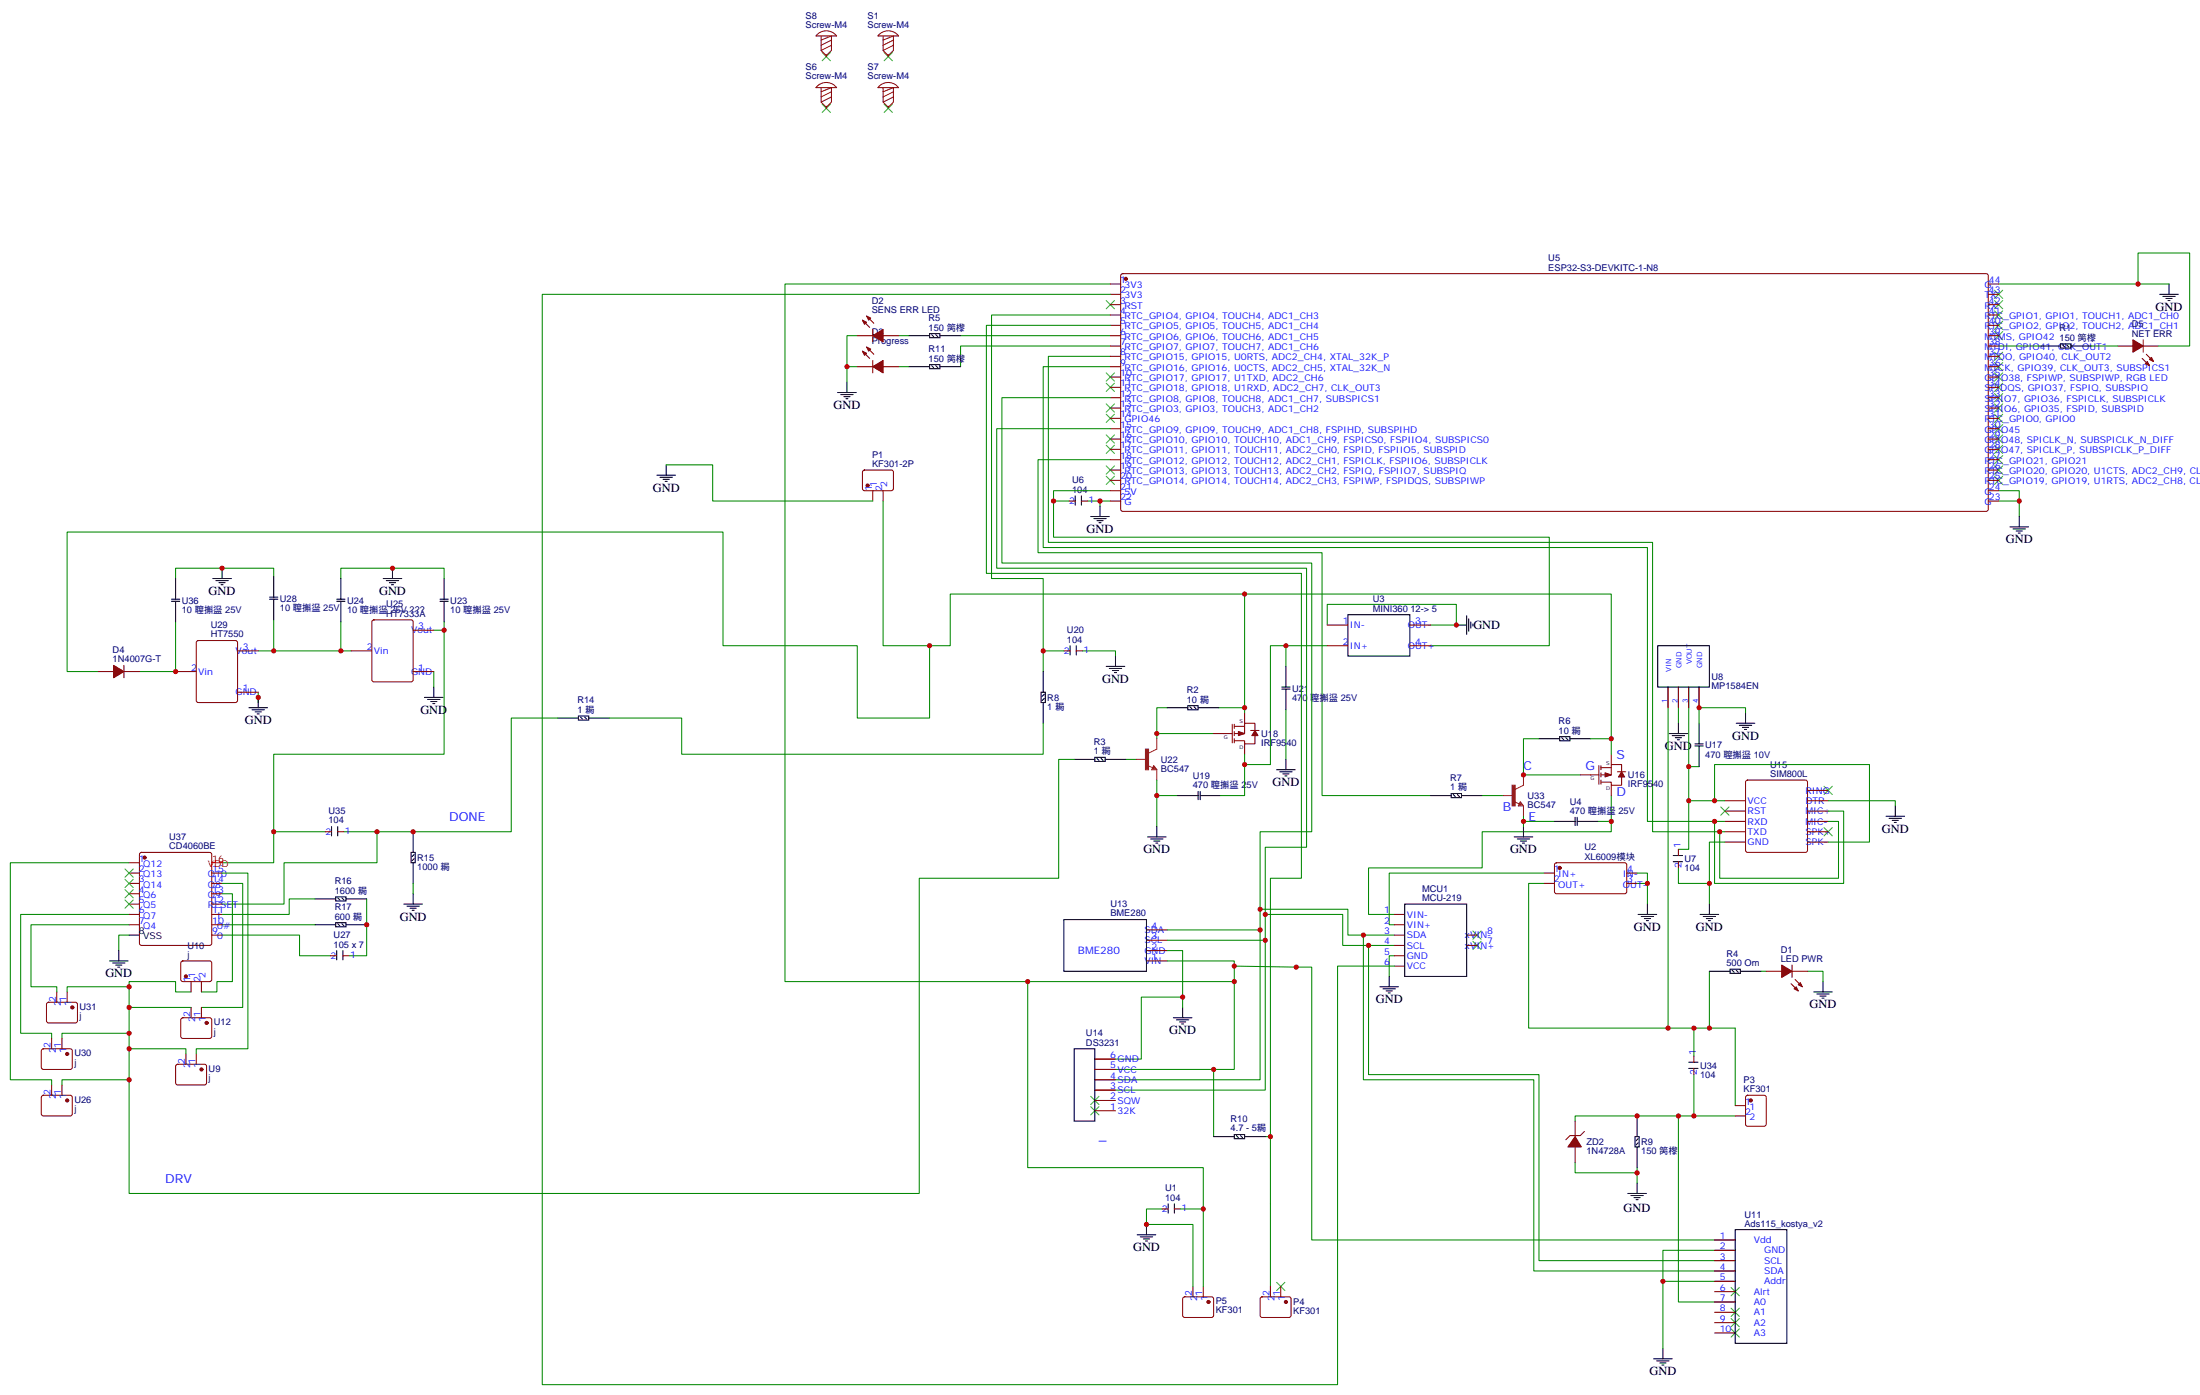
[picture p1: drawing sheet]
<svg xmlns="http://www.w3.org/2000/svg" width="751mm" height="476mm" viewBox="0 0 751 476" stroke-linecap="round" stroke-linejoin="round" font-family="sans-serif">
<g fill="none" stroke="#008700" stroke-width=".35">
<path d="M379.2 96.9h-111.1v238.2h153.5M682.6 96.9h58.2M730.2 96.9v-10.5h17.7v31.7h-10.6M292.8 114.6h-3.5v15.9M306.9 114.6h3.5M328.1 114.6h51.1M379.2 118.1h-51.1v7.1M379.2 107.5h-40.5v90h17.6v31.7M379.2 111.1h-42.3v84.6h107.6v104.1h-10.6v139.3M379.2 100.5h-194v372.2h271.6v-142.9h19.4M682.6 118.1h14.1M714.4 118.1h8.8"/>
<path d="M289.3 125.2h3.5M306.9 125.2h3.5M379.2 125.2h-22.9v61.7h206.4v93.5h26.4M379.2 121.6h-21.1v63.5h206.3v98.8h24.7M379.2 135.7h-37v56.5h105.8v91.7h-17.6v84.7h-56.5M227.5 158.7h15.9v12.3h54.7M379.2 156.9h-24.7v31.8h97.1v82.9h37M379.2 146.3h-38.8v47.7h105.9v95.2h-14.1v82.9h-58.3M301.6 171v49.4h23v-17.6h225.7v49.4M359.8 171h5.3M371.5 171h4.2M379.2 167.5h-19.4v15.9h169.4v37h-40.6"/>
<path d="M379.2 171h-3.5v1.8M682.6 167.5h7.1v8.8M682.6 171h7.1M93.5 196.8v-2.8h-33.5v3.5M116.4 197.5v-3.5h35.3v3.5M60 212.3v16.9h-12.4M93.5 211.6v10.6h-5.3M116.4 212.3v9.9M151.7 215.1v42.4h-58.2v37h-17.7M151.7 212.3v2.8h-3.5M425.1 202.8v38.8M453.3 213.4v-7.1h44.1v7.1h-8.8"/>
<path d="M88.2 236.3v3.5M93.5 222.2h26.4M148.2 229.2v5.3M317.5 220.4v24.7h-24.7v-24.7h-45.9v-38.8h-224v47.6h10.6M356.3 222.2h7.1M369.7 222.2h11.3v1.7M439.2 220.4v7.1M453.3 220.4h-19.4v40.6h-8.8M569.7 234.5v116.4M573.3 234.5v12.4M576.8 234.5v38.8h12.3M580.3 234.5v12.4"/>
<path d="M190.5 245.1h-15.9v38.8h-57.1M208.1 245.1h24.7v12.4h123.5v-10.6M366.9 259.2h-5.3v40.6h-47.6v107.6h-269.9v-49.4h19.4v1.8M384.5 259.2h3.6M395.1 250.4h19.4M398.6 241.6h-3.5v10.6M416.3 241.6h8.8v1.7M425.1 257.5v14.1h-8.1M439.2 242.3v16.9M525.6 252.2h-5.3v12.3h19.5M543.3 252.2h7v5.3M580.3 241.6h15.9v1.7"/>
<path d="M395.1 271.6h7.1M395.1 266.3v15.9M506.2 271.6h7.1M520.3 278.6v3.6M550.3 271.6v8.8h-4.6M576.8 273.3v16.6h-3.5M576.8 261.7h3.5M585.6 273.3v-12.3h52.9v26.4h-14.1M624.4 276.9h5.3v24.7h-44.1v-21.2M624.4 273.3h22.9v1.8M44.1 294.5h-40.6v74.1h14.1v1.7M75.8 298h8.9v60h-17.7v1.8"/>
<path d="M93.5 283.9h17.6M128.8 283.9v10.6h-31.8v14.1h-21.2M520.3 280.4h10.6M527.4 298h-52.9v17.7h1.7M550.3 280.4v3.5h-44.1v12.4h-38.8v15.8h8.8M559.2 298h3.5v3.6M573.3 296.3v5.3h10.5M589.1 287.4h-5.3v21.2M624.4 280.4h3.5v19.4h-40.5v-15.9M44.1 319.2h-3.5v5.3M44.1 315.7h-33.5v21.1h8.8v1.8M44.1 312.1h-37v40.6h10.5v1.8"/>
<path d="M75.8 319.2h26.5v7h10.6M75.8 301.6h7.1v42.3h-14.1M75.8 305.1h3.6v30h-5.3v3.5h-5.3M75.8 315.7h31.8M107.6 306.8h-8.8v5.3h-23M125.2 306.8v19.4h-6M141.1 301.6v3.5M398.6 317.4h31.8M430.4 310.4h30v8.8h15.8M432.2 312.1h26.4v10.6h17.6M465.7 319.2v49.4h58.2v65.2h68.8M527.4 301.6h-5.3v49.3h70.6v26.5"/>
<path d="M559.2 301.6h3.5v7M44.1 336.8h-21.2v1.8M65.3 338.6h-5.3v-3.5h-15.9v22.9M351 335.1v63.5h60v14.1M398.6 328h23v37.1h-47.7M398.6 324.5h5.3v19.4M398.6 321h33.6M421.6 329.8l21.1 .3M442.4 330.1h5.6v93.2h144.7M467.4 322.7v44.1h58.2v63.5h67.1M476.2 326.2h-1.7v7.1M583.8 331.5v19.4"/>
<path d="M601.5 331.5h1.7M617.4 331.5h5.3v3.6M44.1 343.9h21.2M44.1 352.7h-22.9v1.8M403.9 340.4h-14.1v21.1h-15.9M578.6 350.9v9.6M44.1 368.6h-22.9v1.7M414.5 365.1v22.9M578.6 366.8v14.1M432.2 388h1.7M538 396.8v3.5h21.2M559.2 398.6v5.3"/>
<path d="M573.3 380.9v63.5h19.4M592.7 380.9h-54.7v1.8M396.9 412.7h-5.3v5.3h15.9v21.1M403.2 412.7h7.8v26.4M568 437.4h24.7M592.7 426.8h-24.7v33.5"/>
</g>
<g fill="none" stroke="#870000" stroke-width=".35">
<path d="M282.2 18.6v.7M303.4 18.6v.7M282.2 36.3v.7M303.4 36.3v.7M379.2 96.9h3.6M383 93.6l.5-.2 295.2 .1 .4 .6-.1 80-.6 .5-295.2-.1-.4-.7v-79.7zM679.1 96.9h3.5M292.8 114.6h5.3M294.6 119.9l2.4 2.4M294.6 109.3l2.4 2.5M296 118.5l2.4 2.4M296 107.9l2.4 2.4"/>
<path d="M298.1 112.5v4.2M301.6 114.6h5.3M379.2 114.6h3.6M379.2 100.5h3.6M379.2 104h3.6M379.2 107.5h3.6M379.2 111.1h3.6M379.2 118.1h3.6M679.1 114.6h3.5M679.1 100.5h3.5M679.1 104h3.5M679.1 107.5h3.5"/>
<path d="M679.1 111.1h3.5M679.1 118.1h3.5M723.2 118.1h5.3M732 118.1h5.3M732 116v4.2M292.8 125.2h5.3M298.1 123v4.3M301.6 125.2h5.3M379.2 125.2h3.6M379.2 121.6h3.6M379.2 128.7h3.6M379.2 132.2h3.6"/>
<path d="M379.2 135.7h3.6M379.2 139.3h3.6M679.1 125.2h3.5M679.1 121.6h3.5M679.1 128.7h3.5M679.1 132.2h3.5M679.1 135.7h3.5M679.1 139.3h3.5M731.7 122.3l2.4 2.5M733.1 120.9l2.4 2.5M379.2 142.8h3.6M379.2 146.3h3.6"/>
<path d="M379.2 149.9h3.6M379.2 153.4h3.6M379.2 156.9h3.6M679.1 142.8h3.5M679.1 146.3h3.5M679.1 149.9h3.5M679.1 153.4h3.5M679.1 156.9h3.5M294.8 160.6l.5-.2 9.4 .1 .5 .6-.1 6-.7 .4-9.4-.1-.4-.6v-5.7zM298.1 167.5v3.5M301.6 167.5v3.5M365.1 171h2.1"/>
<path d="M369.4 171h2.1M379.2 171h3.6M379.2 160.4h3.6M379.2 164h3.6M379.2 167.5h3.6M679.1 171h3.5M679.1 160.4h3.5M679.1 164h3.5M679.1 167.5h3.5M67.3 218.9l.4-.2h12.7l.7 .4v20l-.4 .7h-13l-.6-.4-.1-20zM127.2 211.8l.5-.2h12.7l.7 .4v20.1l-.5 .6-12.9 .1-.6-.5-.1-20zM141.1 215.1h7.1"/>
<path d="M453.3 213.4h7.1M481.5 213.4h7.1M33.5 229.2h5.3M42.3 229.2h5.3M42.3 227.1v4.3M60 229.2h7M81.1 222.2h7.1M81.1 236.3h7.1M119.9 222.2h7.1M141.1 229.2h7.1M363.4 222.2h2.1M367.6 222.2h2.1"/>
<path d="M453.3 220.4h7.1M481.5 220.4h7.1M569.7 234.5v7.1M573.3 234.5v7.1M576.8 234.5v7.1M580.3 234.5v7.1M414.5 250.4h6.4M420.9 247.2v6.4M421.6 247.9h3.5M421.6 247.2v1.4M421.6 249.7v1.4M421.6 252.2v1.4"/>
<path d="M425.1 243.3v3.6M425.1 253.9v3.6M427.2 249.3h2.8M428.6 251.1v2.8h-3.5v-1h-3.5M428.6 249.3v-2.4h-3.5v3.5h-3.5M550.3 257.5v3.5M539.8 264.5h6.3M546.1 261.3v6.4M546.8 262h3.5M546.8 261.3v1.4M546.8 263.8v1.4M546.8 266.3v1.4"/>
<path d="M550.3 268v3.6M552.4 263.5h2.9M553.9 265.2v2.8h-3.6v-1h-3.5M553.9 263.5v-2.5h-3.6v3.5h-3.5M589.1 273.3h7.1M589.1 276.9h7.1M617.4 273.3h7M617.4 276.9h7M617.4 269.8h7M44.1 298h3.5M44.1 294.5h3.5M47.9 291.2l.4-.2h23.3l.5 .2 .2 .5v30.3l-.2 .5-.5 .2h-23.3l-.5-.2-.2-.5v-30.3z"/>
<path d="M72.3 298h3.5M111.1 283.9h2.1M115.4 283.9h2.1M527.4 298h3.5M531.2 294.7l.4-.2 23.6 .1 .4 .6v9.5l-.7 .4-23.5-.1-.5-.6v-9.2zM555.6 298h3.6M573.3 289.9v2.1M573.3 294.1v2.2M589.1 280.4h7.1M589.1 283.9h7.1M589.1 287.4h7.1M617.4 280.4h7"/>
<path d="M617.4 283.9h7M617.4 287.4h7M44.1 315.7h3.5M44.1 312.1h3.5M44.1 301.6h3.5M44.1 305.1h3.5M44.1 308.6h3.5M72.3 319.2h3.5M72.3 315.7h3.5M72.3 312.1h3.5M72.3 301.6h3.5M72.3 305.1h3.5"/>
<path d="M72.3 308.6h3.5M391.6 317.4h7M476.2 319.2h3.6M476.2 315.7h3.6M476.2 312.1h3.6M500.9 319.2h3.6M527.4 301.6h3.5M555.6 301.6h3.6M19.4 338.6v3.5M22.9 338.6v3.5M62 328.2l.4-.2 9.5 .1 .4 .6v5.9l-.7 .5-9.4-.1-.5-.6v-5.7zM65.3 335.1v3.5"/>
<path d="M68.8 335.1v3.5M112.9 326.2h2.1M117.1 326.2h2.1M391.6 328h7M391.6 324.5h7M391.6 321h7M476.2 329.8h3.6M476.2 326.2h3.6M476.2 322.7h3.6M500.9 322.7h3.6M603.2 331.5h5.3M611.7 335.8l2.5 2.4"/>
<path d="M612.1 331.5h5.3M612.1 329.4v4.3M613.1 334.4l2.5 2.4M14.3 358.2l.5-.2 9.5 .1 .4 .6-.1 5.9-.6 .5-9.5-.1-.4-.7v-5.6zM16.1 342.3l.5-.2 9.4 .1 .5 .6-.1 5.9-.6 .5-9.5-.1-.4-.6v-5.7zM17.6 354.5v3.5M21.2 354.5v3.5M62 347.6l.4-.2 9.5 .1 .4 .6v5.9l-.7 .5-9.4-.1-.5-.6v-5.7zM63.5 359.8v3.5M65.3 343.9v3.5M67 359.8v3.5M68.8 343.9v3.5"/>
<path d="M14.3 374.1l.5-.2h9.5l.4 .7-.1 5.9-.6 .4h-9.5l-.4-.7v-5.6zM17.6 370.3v3.6M21.2 370.3v3.6M60.2 363.5l.5-.2h9.4l.5 .7-.1 5.9-.7 .4h-9.4l-.4-.7v-5.6zM373.9 379.2h7.1M373.9 375.6h7.1M373.9 372.1h7.1M373.9 368.6h7.1M373.9 365.1h7.1M373.9 361.5h7.1M578.6 360.5v2.1M578.6 364.7v2.1"/>
<path d="M592.7 377.4h3.5M596.4 374.1l.5-.2h5.6l.7 .4v9.5l-.4 .6-5.9 .1-.7-.5v-9.4zM538 382.7v5.3M538 391.5v5.3M541.2 386.2l-1.4 1.4h-3.6l-1.4 1.4M592.7 380.9h3.5M396.9 412.7h2.1M401.1 412.7h2.1M407.5 439.1v3.6M411 439.1v3.6M433.9 439.1v3.6M437.4 439.1v3.6"/>
<path d="M585.6 423.3h7.1M585.6 426.8h7.1M585.6 430.3h7.1M585.6 433.8h7.1M585.6 437.4h7.1M404.2 442.9l.4-.2h9.5l.4 .7-.1 5.9-.6 .4h-9.4l-.5-.7v-5.6zM430.6 442.9l.5-.2h9.4l.5 .7-.1 5.9-.6 .4h-9.5l-.4-.7v-5.6zM585.6 440.9h7.1M585.6 444.4h7.1M585.6 448h7.1M585.6 451.5h7.1M585.6 455h7.1"/>
</g>
<g fill="#870000" stroke="#870000" stroke-width=".35">
<path d="M298.1 125.2l3.5-2.2v4.3z"/>
<path d="M296 118.5l1.4 .7-.7 .7z"/>
<path d="M294.6 119.9l1.4 .7-.7 .7z"/>
<path d="M298.1 114.6l3.5-2.1v4.2z"/>
<path d="M296 107.9l1.4 .7-.7 .7z"/>
<path d="M294.6 109.3l1.4 .7-.7 .7z"/>
<path d="M608.5 329.4l3.6 2.1-3.6 2.2z"/>
<path d="M612.8 337.5l.7-.7 .7 1.4z"/>
<path d="M614.2 336.1l.7-.7 .7 1.4z"/>
<path d="M538 388l2.1 3.5h-4.6z"/>
<path d="M423 249.7l2.1 .7-2.1 .7z"/>
<path d="M428.6 249.3l1.1 1.8h-2.1z"/>
<path d="M548.2 263.8l2.1 .7-2.1 .7z"/>
<path d="M553.9 263.5l1 1.7h-2.1z"/>
<path d="M38.8 227.1l3.5 2.1-3.5 2.2z"/>
<path d="M728.5 116l3.5 2.1-3.5 2.1z"/>
<path d="M732.7 124.1l.7-.7 .7 1.4z"/>
<path d="M734.8 122l.7 1.4-1.4-.7z"/>
<circle cx="532.7" cy="296.3" r=".53"/>
<circle cx="384.5" cy="95.2" r=".53"/>
<circle cx="412.7" cy="444.4" r=".53"/>
<circle cx="439.2" cy="444.4" r=".53"/>
<circle cx="598" cy="375.6" r=".53"/>
<circle cx="296.3" cy="165.7" r=".53"/>
<circle cx="49.4" cy="292.7" r=".53"/>
<circle cx="68.8" cy="365.1" r=".53"/>
<circle cx="63.5" cy="333.3" r=".53"/>
<circle cx="70.6" cy="349.2" r=".53"/>
<circle cx="22.9" cy="375.6" r=".53"/>
<circle cx="22.9" cy="359.8" r=".53"/>
<circle cx="24.7" cy="343.9" r=".53"/>
</g>
<g fill="none" stroke="#000" stroke-width=".35">
<path d="M740.8 96.9v3.6M310.4 114.6h7.1M317.5 113.9h3.5v1.4h-3.5zM318.2 114.2l.7 .7M319.6 114.2l.7 .7M321 114.6h7.1M696.7 118.1h7.1M703.8 117.4h3.5v1.4h-3.5zM704.5 117.8l.7 .7M705.9 117.8l.7 .7M707.3 118.1h7.1M737.7 100.5h6.3"/>
<path d="M738.7 101.2h4.2M739.8 101.9h2.1M740.5 102.6h.7M286.1 134h6.4M287.2 134.7h4.2M288.2 135.4h2.1M288.9 136.1h.7M289.3 130.5v3.5M310.4 125.2h7.1M317.5 124.5h3.5v1.4h-3.5zM318.2 124.8l.7 .7M319.6 124.8l.7 .7"/>
<path d="M321 125.2h7.1M227.5 158.7v3.5M224.4 162.2h6.3M225.4 162.9h4.3M226.5 163.6h2.1M227.2 164.3h.7M367.2 169.3v3.1M369.4 169.3v3.1M372.5 176.3h6.4M373.6 177h4.2M374.6 177.7h2.2M375.4 178.4h.7"/>
<path d="M375.7 172.8v3.5M686.5 179.8h6.4M689.7 176.3v3.5M60 197.5v7M72.7 197.5h6.3M73.7 198.2h4.3M74.8 198.9h2.1M75.5 199.6h.7M75.8 194v3.5M93.5 196.8v7M116.4 197.5v7M130.9 197.5h6.3"/>
<path d="M131.9 198.2h4.3M133 198.9h2.1M133.7 199.6h.7M134.1 194v3.5M151.7 197.5v7M687.6 180.6h4.2M688.6 181.3h2.1M689.3 182h.7M58.6 204.5h2.8M58.6 205.2h2.8M60 205.2v7.1M92.1 204.5h2.8"/>
<path d="M92.1 203.8h2.8M93.5 204.5v7.1M115 204.5h2.8M115 205.2h2.8M116.4 205.2v7.1M150.3 204.5h2.8M150.3 205.2h2.8M151.7 205.2v7.1M460.4 209.8h21.1v14.1h-21.1zM497.4 213.4h3.5M500.9 210.2v6.3M501.6 211.2v4.3"/>
<path d="M502.4 212.3v2.1M503.1 213v.7M88.2 238.1v3.5M145 238.1h6.3M146 238.8h4.3M147.1 239.5h2.1M148.2 234.5v3.6M355.6 236.3h1.4v3.5h-1.4zM356.3 229.2v7.1M356.3 239.8v7.1M356.7 237l-.7 .7M356.7 238.4l-.7 .7"/>
<path d="M365.5 220.4v3.2M367.6 220.4v3.2M377.8 227.5h6.4M378.9 228.2h4.2M379.9 228.9h2.2M380.6 229.6h.8M381 223.9v3.6M437.8 234.5h2.8M437.8 235.2h2.8M439.2 227.5v7M439.2 235.2v7.1M566.2 220.4h17.6v14.1h-17.6z"/>
<path d="M85 241.6h6.4M86.1 242.3h4.2M87.1 243h2.2M87.8 243.7h.7M147.8 240.2h.7M190.5 245.1h7.1M197.6 244.4h3.5v1.4h-3.5zM198.3 244.8l.7 .7M199.7 244.8l.7 .7M201.1 245.1h7M366.9 259.2h7M373.9 258.5h3.6v1.4h-3.6z"/>
<path d="M374.6 258.9l.8 .7M376.1 258.9l.7 .7M377.5 259.2h7M398.6 241.6h7.1M405.7 240.9h3.5v1.4h-3.5zM406.4 241.2l.7 .7M407.8 241.2l.7 .7M409.2 241.6h7.1M439.2 259.2v3.5M525.6 252.2h7.1M532.7 251.5h3.5v1.4h-3.5zM533.4 251.8l.7 .7"/>
<path d="M534.8 251.8l.7 .7M536.2 252.2h7.1M570.1 250.4h6.3M571.1 251.1h4.3M572.2 251.8h2.1M572.9 252.5h.7M573.3 246.9v3.5M578.9 253.9h2.8M578.9 254.6h2.8M580.3 246.9v7M580.3 254.6v7.1M593 246.9h6.4"/>
<path d="M594.1 247.6h4.2M595.1 248.3h2.2M595.8 249h.7M596.2 243.3v3.6M402.2 271.6h7M409.2 270.2v2.8M409.9 271.6h7.1M409.9 270.2v2.8M436 262.7h6.4M437.1 263.5h4.2M438.1 264.2h2.2M438.9 264.9h.7"/>
<path d="M488.6 271.6h7.1M495.7 270.9h3.5v1.4h-3.5zM496.4 271.2l.7 .7M497.8 271.2l.7 .7M499.2 271.6h7M538 279v2.8M538.7 279v2.8M644.2 278.6h6.3M645.2 279.3h4.3M647.3 275.1v3.5M113.2 282.2v3.1M115.4 282.2v3.1"/>
<path d="M140.4 291h1.4v3.5h-1.4zM141.1 283.9v7.1M141.1 294.5v7.1M141.5 293.1l-.7 .7M141.5 291.7l-.7 .7M391.9 285.7h6.4M393 286.4h4.2M394.1 287.1h2.1M394.8 287.8h.7M395.1 282.2v3.5M517.2 285.7h6.3M518.2 286.4h4.3"/>
<path d="M519.3 287.1h2.1M520 287.8h.7M520.3 282.2v3.5M530.9 280.4h7.1M538.7 280.4h7M571.5 292h3.2M571.5 294.1h3.2M646.3 280h2.1M647 280.7h.7M44.1 319.2h3.5M107.6 306.8h7.1M107.6 315.7h7.1"/>
<path d="M114.7 306.1h3.5v1.5h-3.5zM114.7 315h3.5v1.4h-3.5zM115.4 306.5l.7 .7M115.4 315.3l.7 .7M116.8 306.5l.7 .7M116.8 315.3l.7 .7M118.2 306.8h7M118.2 315.7h7M137.9 308.6h6.4M139 309.3h4.2M140.1 310h2.1M140.8 310.7h.7"/>
<path d="M141.1 305.1v3.5M363.4 313.9h28.2v17.6h-28.2zM479.8 308.6h21.1v24.7h-21.1zM559.5 312.1h6.4M560.6 312.8h4.2M561.6 313.5h2.1M562.3 314.3h.7M562.7 308.6v3.5M580.7 312.1h6.3M581.7 312.8h4.3M582.8 313.5h2.1M583.5 314.3h.7"/>
<path d="M583.8 308.6v3.5M37.4 328h6.3M38.5 328.7h4.2M39.5 329.4h2.1M40.2 330.1h.7M40.6 324.5v3.5M115 324.5v3.2M117.1 324.5v3.2M471.3 336.8h6.4M472.4 337.5h4.2M473.4 338.2h2.1M474.1 338.9h.7"/>
<path d="M474.5 333.3v3.5M583.8 331.5h7.1M590.9 330.8h3.5v1.4h-3.5zM591.6 331.2l.7 .7M593 331.2l.7 .7M594.4 331.5h7.1M619.5 338.6h6.3M620.5 339.3h4.3M622.7 335.1v3.5M366.9 358h7v24.7h-7zM400.8 347.4h6.3M401.8 348.1h4.2"/>
<path d="M402.9 348.8h2.1M403.6 349.5h.7M403.9 343.9v3.5M621.6 340h2.1M622.3 340.7h.7M576.8 362.6h3.2M576.8 364.7h3.2M414.5 388h7.1M421.6 387.3h3.5v1.4h-3.5zM422.3 387.6l.7 .7M423.7 387.6l.7 .7M425.1 388h7.1"/>
<path d="M558.4 388h1.5v3.5h-1.5zM559.2 380.9v7.1M559.2 391.5v7.1M559.5 388.7l-.7 .7M559.5 390.1l-.7 .7M391.6 418v3.5M399 410.9v3.2M401.1 410.9v3.2M556 407.4h6.3M557 408.1h4.3M558.1 408.8h2.1M558.8 409.5h.7"/>
<path d="M559.2 403.9v3.5M592.7 419.7h17.6v38.8h-17.6zM388.4 421.5h6.4M389.5 422.2h4.2M390.5 422.9h2.1M391.2 423.6h.7M564.8 463.8h6.3M565.9 464.5h4.2M566.9 465.2h2.1M567.6 465.9h.7M568 460.3v3.5"/>
</g>
<g fill="none" stroke="#3c3" stroke-width=".35">
<path d="M280.8 17.9l2.8 2.8M283.6 17.9l-2.8 2.8M302 17.9l2.8 2.8M304.8 17.9l-2.8 2.8M280.8 35.6l2.8 2.8M283.6 35.6l-2.8 2.8M302 35.6l2.8 2.8M304.8 35.6l-2.8 2.8M681.2 99.1l2.8 2.8M684 99.1l-2.8 2.8M377.8 102.6l2.8 2.8M380.6 102.6l-2.8 2.8"/>
<path d="M681.2 106.1l2.8 2.8M681.2 102.6l2.8 2.8M681.2 113.2l2.8 2.8M681.2 109.6l2.8 2.9M684 106.1l-2.8 2.8M684 102.6l-2.8 2.8M684 113.2l-2.8 2.8M684 109.6l-2.8 2.9M377.8 137.9l2.8 2.8M377.8 130.8l2.8 2.8M377.8 127.3l2.8 2.8M380.6 137.9l-2.8 2.8"/>
<path d="M380.6 130.8l-2.8 2.8M380.6 127.3l-2.8 2.8M681.2 137.9l2.8 2.8M681.2 134.3l2.8 2.9M681.2 130.8l2.8 2.8M681.2 127.3l2.8 2.8M681.2 123.8l2.8 2.8M681.2 120.2l2.8 2.8M684 137.9l-2.8 2.8M684 134.3l-2.8 2.9M684 130.8l-2.8 2.8M684 127.3l-2.8 2.8"/>
<path d="M684 123.8l-2.8 2.8M684 120.2l-2.8 2.8M377.8 159l2.8 2.9M377.8 152l2.8 2.8M377.8 148.4l2.8 2.9M377.8 141.4l2.8 2.8M380.6 159l-2.8 2.9M380.6 152l-2.8 2.8M380.6 148.4l-2.8 2.9M380.6 141.4l-2.8 2.8M681.2 159l2.8 2.9M681.2 155.5l2.8 2.8"/>
<path d="M681.2 152l2.8 2.8M681.2 148.4l2.8 2.9M681.2 144.9l2.8 2.8M681.2 141.4l2.8 2.8M684 159l-2.8 2.9M684 155.5l-2.8 2.8M684 152l-2.8 2.8M684 148.4l-2.8 2.9M684 144.9l-2.8 2.8M684 141.4l-2.8 2.8M377.8 162.6l2.8 2.8M380.6 162.6l-2.8 2.8"/>
<path d="M681.2 162.6l2.8 2.8M684 162.6l-2.8 2.8M587.7 275.4l2.8 2.9M590.5 275.4l-2.8 2.9M623 268.4l2.8 2.8M625.8 268.4l-2.8 2.8M42.7 296.6l2.8 2.8M45.5 296.6l-2.8 2.8M623 282.5l2.8 2.8M625.8 282.5l-2.8 2.8M42.7 300.1l2.8 2.9M42.7 303.7l2.8 2.8"/>
<path d="M42.7 307.2l2.8 2.8M45.5 300.1l-2.8 2.9M45.5 303.7l-2.8 2.8M45.5 307.2l-2.8 2.8M503.1 317.8l2.8 2.8M505.9 317.8l-2.8 2.8M503.1 321.3l2.8 2.8M505.9 321.3l-2.8 2.8M372.5 374.2l2.9 2.8M372.5 377.8l2.9 2.8M375.4 374.2l-2.9 2.8M375.4 377.8l-2.9 2.8"/>
<path d="M436 437.7l2.9 2.8M438.9 437.7l-2.9 2.8M591.3 439.5l2.8 2.8M594.1 439.5l-2.8 2.8M591.3 446.5l2.8 2.9M591.3 453.6l2.8 2.8M591.3 450.1l2.8 2.8M594.1 446.5l-2.8 2.9M594.1 453.6l-2.8 2.8M594.1 450.1l-2.8 2.8"/>
</g>
<g fill="none" stroke="#a10000" stroke-width=".35">
<path d="M279.1 11.8a4.4 4.4 0 0 1 6.7 .5h-7.1zM280.5 12.3v4.9l1.7 1.8 1.8-1.8v-4.9l-3.5 1.4M284 13.7l-3.5 1.8M284 15.5l-3.5 1.7M300.3 11.8a4.4 4.4 0 0 1 6.6 .5h-7zM301.6 12.3v4.9l1.8 1.8 1.8-1.8v-4.9l-3.6 1.4M305.2 13.7l-3.6 1.8M305.2 15.5l-3.6 1.7M279.1 29.4a4.4 4.4 0 0 1 6.7 .5h-7.1zM280.5 29.9v5l1.7 1.7 1.8-1.7v-5l-3.5 1.4M284 31.3l-3.5 1.8M284 33.1l-3.5 1.8"/>
<path d="M300.3 29.4a4.4 4.4 0 0 1 6.6 .5h-7zM301.6 29.9v5l1.8 1.7 1.8-1.7v-5l-3.6 1.4M305.2 31.3l-3.6 1.8M305.2 33.1l-3.6 1.8"/>
</g>
<g fill="none" stroke="#8c2424" stroke-width=".35">
<path d="M388.1 259.2h3.5M395.1 252.2v3.5l-2.8 1.4M391.9 261.3l1.8 .7M394.1 261.3l1 1.4h-1.8zM394.1 261.7l.7 .7h-1.1zM394.1 262v.4M395.1 262.7v3.6M513.3 271.6h3.5M517.2 273.7l1.7 .7M519.3 273.7l1 1.4h-1.7zM519.3 274l.7 .7h-1.1zM519.3 274.4v.3"/>
<path d="M520.3 264.5v3.5l-2.8 1.5M520.3 275.1v3.5"/>
</g>
<g fill="#8c2424" stroke="#8c2424" stroke-width=".35">
<path d="M516.5 268h1v7.1h-1z"/>
<path d="M391.2 255.7h1.1v7h-1.1z"/>
</g>
<path d="M596.4 266.5l.5-.2h19.8l.5 .2 .2 .5v23.3l-.3 .5-.4 .2h-19.8l-.5-.3-.2-.4v-23.3z" fill="none" stroke="#900" stroke-width=".35"/>
<path d="M72.3 294.5h3.5" fill="none" stroke="#f00" stroke-width=".35"/>
<g fill="#c00">
<circle cx="289.3" cy="125.2" r=".88"/>
<circle cx="467.4" cy="322.7" r=".88"/>
<circle cx="465.7" cy="319.2" r=".88"/>
<circle cx="568" cy="437.4" r=".88"/>
<circle cx="442.7" cy="330.1" r=".88"/>
<circle cx="573.3" cy="380.9" r=".88"/>
<circle cx="583.8" cy="350.9" r=".88"/>
<circle cx="497.4" cy="213.4" r=".88"/>
<circle cx="580.3" cy="241.6" r=".88"/>
<circle cx="576.8" cy="261.7" r=".88"/>
<circle cx="559.2" cy="400.3" r=".88"/>
<circle cx="559.2" cy="380.9" r=".88"/>
<circle cx="550.3" cy="280.4" r=".88"/>
<circle cx="421.6" cy="329.8" r=".88"/>
<circle cx="432.2" cy="312.1" r=".88"/>
<circle cx="430.4" cy="310.4" r=".88"/>
<circle cx="351" cy="335.1" r=".88"/>
<circle cx="411" cy="412.7" r=".88"/>
<circle cx="414.5" cy="365.1" r=".88"/>
<circle cx="421.6" cy="335.1" r=".88"/>
<circle cx="359.8" cy="171" r=".88"/>
<circle cx="375.7" cy="171" r=".88"/>
<circle cx="562.7" cy="301.6" r=".88"/>
<circle cx="439.2" cy="220.4" r=".88"/>
<circle cx="356.3" cy="222.2" r=".88"/>
<circle cx="576.8" cy="273.3" r=".88"/>
<circle cx="569.7" cy="350.9" r=".88"/>
<circle cx="578.6" cy="350.9" r=".88"/>
<circle cx="689.7" cy="171" r=".88"/>
<circle cx="433.9" cy="388" r=".88"/>
<circle cx="578.6" cy="380.9" r=".88"/>
<circle cx="520.3" cy="280.4" r=".88"/>
<circle cx="425.1" cy="261" r=".88"/>
<circle cx="425.1" cy="202.8" r=".88"/>
<circle cx="425.1" cy="241.6" r=".88"/>
<circle cx="432.2" cy="321" r=".88"/>
<circle cx="430.4" cy="317.4" r=".88"/>
<circle cx="520.3" cy="264.5" r=".88"/>
<circle cx="395.1" cy="250.4" r=".88"/>
<circle cx="395.1" cy="271.6" r=".88"/>
<circle cx="403.9" cy="340.4" r=".88"/>
<circle cx="550.3" cy="252.2" r=".88"/>
<circle cx="391.6" cy="418" r=".88"/>
<circle cx="583.8" cy="301.6" r=".88"/>
<circle cx="141.1" cy="283.9" r=".88"/>
<circle cx="128.8" cy="283.9" r=".88"/>
<circle cx="88.2" cy="238.1" r=".88"/>
<circle cx="116.4" cy="222.2" r=".88"/>
<circle cx="93.5" cy="222.2" r=".88"/>
<circle cx="93.5" cy="283.9" r=".88"/>
<circle cx="151.7" cy="215.1" r=".88"/>
<circle cx="134.1" cy="194" r=".88"/>
<circle cx="75.8" cy="194" r=".88"/>
<circle cx="60" cy="229.2" r=".88"/>
<circle cx="125.2" cy="315.7" r=".88"/>
<circle cx="44.1" cy="358" r=".88"/>
<circle cx="44.1" cy="343.9" r=".88"/>
<circle cx="44.1" cy="336.8" r=".88"/>
<circle cx="44.1" cy="352.7" r=".88"/>
<circle cx="44.1" cy="368.6" r=".88"/>
<circle cx="585.6" cy="273.3" r=".88"/>
<circle cx="587.4" cy="283.9" r=".88"/>
<circle cx="585.6" cy="280.4" r=".88"/>
<circle cx="317.5" cy="220.4" r=".88"/>
<circle cx="730.3" cy="96.9" r=".88"/>
</g>
<g font-size="4.2">
<text x="736.2" y="106.1">GND</text>
<text x="284.7" y="139.6">GND</text>
<text x="223" y="167.9">GND</text>
<text x="371.1" y="182">GND</text>
<text x="685.1" y="185.5">GND</text>
<text x="71.3" y="203.1">GND</text>
<text x="129.5" y="203.1">GND</text>
<text x="503.2" y="214.8">GND</text>
<text x="376.4" y="233.1">GND</text>
<text x="143.6" y="243.7">GND</text>
<text x="83.6" y="247.2">GND</text>
<text x="568.7" y="256">GND</text>
<text x="591.6" y="252.5">GND</text>
<text x="434.6" y="268.4">GND</text>
<text x="642.8" y="284.3">GND</text>
<text x="390.5" y="291.3">GND</text>
<text x="515.8" y="291.3">GND</text>
<text x="136.5" y="314.3">GND</text>
<text x="558.1" y="317.8">GND</text>
<text x="579.3" y="317.8">GND</text>
<text x="36" y="333.7">GND</text>
<text x="469.9" y="342.5">GND</text>
<text x="618.1" y="344.2">GND</text>
<text x="399.3" y="353.1">GND</text>
<text x="554.5" y="413.6">GND</text>
<text x="387" y="427.1">GND</text>
<text x="563.4" y="469.5">GND</text>
</g>
<g font-size="4.2" fill="#00f">
<text x="520.3" y="262.7">C</text>
<text x="541.5" y="262.7">G</text>
<text x="552.1" y="259.2">S</text>
<text x="552.1" y="271.6">D</text>
<text x="153.5" y="280.4">DONE</text>
<text x="513.3" y="276.9">B</text>
<text x="522.1" y="280.4">E</text>
<text x="375.4" y="389">_</text>
<text x="56.4" y="403.9">DRV</text>
</g>
<text font-size="3.5" fill="#00f" x="368.2" y="325.5">BME280</text>
<g font-size="3.2" fill="#000080">
<text x="275.1" y="9.5">Screw-M4</text>
<text x="275.1" y="6.3">S8</text>
<text x="296.3" y="9.5">Screw-M4</text>
<text x="296.3" y="6.3">S1</text>
<text x="275.1" y="24">S6</text>
<text x="296.3" y="24">S7</text>
<text x="275.1" y="27.1">Screw-M4</text>
<text x="296.3" y="27.1">Screw-M4</text>
<text x="528.8" y="89.2">U5</text>
<text x="528.8" y="92.4">ESP32-S3-DEVKITC-1-N8</text>
<text x="297.8" y="106.8">SENS ERR LED</text>
<text x="297.8" y="103.6">D2</text>
<text x="317.2" y="112.8">150 䇤㰀</text>
<text x="317.2" y="109.6">R5</text>
<text x="703.5" y="113.1">R1</text>
<text x="728.1" y="111.7">D5</text>
<text x="297.8" y="117.4">Progress</text>
<text x="297.8" y="114.2">D3</text>
<text x="703.5" y="116.3">150 䇤㰀</text>
<text x="728.1" y="114.9">NET ERR</text>
<text x="317.2" y="123.4">150 䇤㰀</text>
<text x="317.2" y="120.2">R11</text>
<text x="297.8" y="159.4">KF301-2P</text>
<text x="297.8" y="156.3">P1</text>
<text x="366.2" y="165">U6</text>
<text x="366.2" y="168.2">104</text>
<text x="62.1" y="209.2">10 䏄㩂䀀 25V</text>
<text x="62.1" y="206.1">U36</text>
<text x="95.6" y="208.5">10 䏄㩂䀀 25V</text>
<text x="95.6" y="205.4">U28</text>
<text x="118.5" y="209.2">10 䏄㩂䀀 25V ???</text>
<text x="118.5" y="206.1">U24</text>
<text x="132" y="207.4">U25</text>
<text x="153.8" y="209.2">10 䏄㩂䀀 25V</text>
<text x="153.8" y="206.1">U23</text>
<text x="468.9" y="208.8">MINI360 12-&gt; 5</text>
<text x="468.9" y="205.7">U3</text>
<text x="72" y="214.4">U29</text>
<text x="132" y="210.5">HT7333A</text>
<text x="72" y="217.6">HT7550</text>
<text x="364.4" y="219.4">104</text>
<text x="364.4" y="216.2">U20</text>
<text x="38.5" y="226.1">1N4007G-T</text>
<text x="38.5" y="222.9">D4</text>
<text x="584.6" y="232.2">U8</text>
<text x="357.7" y="239.2">R8</text>
<text x="405.4" y="239.8">10 䎤ṃ쀀</text>
<text x="405.4" y="236.6">R2</text>
<text x="441.3" y="239.2">470</text>
<text x="441.3" y="236.1">U21</text>
<text x="447.5" y="239.2">䏄㩂䀀 25V</text>
<text x="584.6" y="235.3">MP1584EN</text>
<text x="197.2" y="243.3">1 䎤ṃ쀀</text>
<text x="197.2" y="240.1">R14</text>
<text x="357.7" y="242.4">1 䎤ṃ쀀</text>
<text x="430.7" y="251.5">U18</text>
<text x="532.4" y="250.4">10 䎤ṃ쀀</text>
<text x="532.4" y="247.2">R6</text>
<text x="373.6" y="257.5">1 䎤ṃ쀀</text>
<text x="373.6" y="254.2">R3</text>
<text x="430.7" y="254.6">IRF9540</text>
<text x="582.4" y="255.5">U17</text>
<text x="396.5" y="263.5">BC547</text>
<text x="396.5" y="260.4">U22</text>
<text x="582.4" y="258.6">470 䏄㩂䀀 10V</text>
<text x="604.6" y="262.3">U15</text>
<text x="407.4" y="269.1">470 䏄㩂䀀 25V</text>
<text x="407.4" y="266">U19</text>
<text x="495.3" y="269.8">1 䎤ṃ쀀</text>
<text x="495.3" y="266.6">R7</text>
<text x="556" y="268.7">IRF9540</text>
<text x="556" y="265.6">U16</text>
<text x="604.6" y="265.2">SIM800L</text>
<text x="521.8" y="275.9">BC547</text>
<text x="521.8" y="272.7">U33</text>
<text x="536.2" y="274.8">U4</text>
<text x="112.2" y="281.1">104</text>
<text x="112.2" y="277.9">U35</text>
<text x="536.2" y="277.9">470 䏄㩂䀀 25V</text>
<text x="57.8" y="286.7">U37</text>
<text x="57.8" y="289.9">CD4060BE</text>
<text x="142.5" y="293.9">R15</text>
<text x="541.2" y="293.4">XL6009模块</text>
<text x="541.2" y="290.3">U2</text>
<text x="142.5" y="297.1">1000 䎤ṃ쀀</text>
<text x="575.4" y="297.4">104</text>
<text x="575.4" y="294.2">U7</text>
<text x="114.3" y="305.1">1600 䎤ṃ쀀</text>
<text x="114.3" y="301.9">R16</text>
<text x="485.7" y="304.3">MCU1</text>
<text x="114.3" y="310.7">R17</text>
<text x="379.3" y="309.7">U13</text>
<text x="485.7" y="307.6">MCU-219</text>
<text x="114.3" y="313.9">600 䎤ṃ쀀</text>
<text x="379.3" y="312.8">BME280</text>
<text x="64" y="323.8">U10</text>
<text x="114" y="323.4">105 x 7</text>
<text x="114" y="320.3">U27</text>
<text x="64" y="327">j</text>
<text x="589.6" y="329.8">500 Om</text>
<text x="589.6" y="326.6">R4</text>
<text x="608.2" y="328.4">LED PWR</text>
<text x="608.2" y="325.2">D1</text>
<text x="27.2" y="347.9">j</text>
<text x="27.2" y="344.7">U31</text>
<text x="73" y="353.1">j</text>
<text x="73" y="350">U12</text>
<text x="370.9" y="353.8">U14</text>
<text x="370.9" y="356.9">DS3231</text>
<text x="25.4" y="363.7">j</text>
<text x="25.4" y="360.6">U30</text>
<text x="71.3" y="365.8">U9</text>
<text x="580.7" y="364.8">U34</text>
<text x="71.3" y="369">j</text>
<text x="580.7" y="367.9">104</text>
<text x="595.5" y="369.7">P3</text>
<text x="25.4" y="376.4">U26</text>
<text x="595.5" y="372.8">KF301</text>
<text x="25.4" y="379.6">j</text>
<text x="420.3" y="383">R10</text>
<text x="420.3" y="386.2">4.7 - 5䎤ṃ쀀</text>
<text x="541.9" y="394">1N4728A</text>
<text x="541.9" y="390.9">ZD2</text>
<text x="560.6" y="394">150 䇤㰀</text>
<text x="560.6" y="390.9">R9</text>
<text x="397.9" y="406.7">U1</text>
<text x="397.9" y="409.9">104</text>
<text x="595.8" y="418.7">Ads115_kostya_v2</text>
<text x="595.8" y="415.7">U11</text>
<text x="415.2" y="448.3">KF301</text>
<text x="415.2" y="445.1">P5</text>
<text x="441.7" y="448.5">KF301</text>
<text x="441.7" y="445.3">P4</text>
</g>
<g font-size="3.2" fill="#00f">
<text x="382.6" y="96.6">1</text>
<text x="382.6" y="100.1">2</text>
<text x="384.1" y="98.4">3V3</text>
<text x="384.1" y="101.9">3V3</text>
<text x="677.8" y="101.9">TX</text>
<text x="677.8" y="98.4">G</text>
<text x="679.3" y="100.1">43</text>
<text x="679.3" y="96.6">44</text>
<text x="382.6" y="103.6">3</text>
<text x="382.6" y="107.2">4</text>
<text x="384.1" y="105.4">RST</text>
<text x="677.8" y="105.4">RX</text>
<text x="679.3" y="107.2">41</text>
<text x="679.3" y="103.6">42</text>
<text x="382.6" y="110.7">5</text>
<text x="384.1" y="108.9">RTC_GPIO4, GPIO4, TOUCH4, ADC1_CH3</text>
<text x="384.1" y="112.5">RTC_GPIO5, GPIO5, TOUCH5, ADC1_CH4</text>
<text x="677.8" y="112.5">RTC_GPIO2, GPIO2, TOUCH2, ADC1_CH1</text>
<text x="677.8" y="108.9">RTC_GPIO1, GPIO1, TOUCH1, ADC1_CH0</text>
<text x="679.3" y="110.7">40</text>
<text x="382.6" y="114.2">6</text>
<text x="382.6" y="117.8">7</text>
<text x="384.1" y="116">RTC_GPIO6, GPIO6, TOUCH6, ADC1_CH5</text>
<text x="384.1" y="119.5">RTC_GPIO7, GPIO7, TOUCH7, ADC1_CH6</text>
<text x="677.8" y="119.5">MTDI, GPIO41, CLK_OUT1</text>
<text x="677.8" y="116">MTMS, GPIO42</text>
<text x="679.3" y="117.8">38</text>
<text x="679.3" y="114.2">39</text>
<text x="382.6" y="121.3">8</text>
<text x="382.6" y="124.8">9</text>
<text x="384.1" y="123">RTC_GPIO15, GPIO15, U0RTS, ADC2_CH4, XTAL_32K_P</text>
<text x="677.8" y="123">MTDO, GPIO40, CLK_OUT2</text>
<text x="679.3" y="124.8">36</text>
<text x="679.3" y="121.3">37</text>
<text x="382.6" y="128.3">10</text>
<text x="382.6" y="131.9">11</text>
<text x="384.1" y="126.6">RTC_GPIO16, GPIO16, U0CTS, ADC2_CH5, XTAL_32K_N</text>
<text x="384.1" y="130.1">RTC_GPIO17, GPIO17, U1TXD, ADC2_CH6</text>
<text x="677.8" y="130.1">GPIO38, FSPIWP, SUBSPIWP, RGB LED</text>
<text x="677.8" y="126.6">MTCK, GPIO39, CLK_OUT3, SUBSPICS1</text>
<text x="679.3" y="131.9">34</text>
<text x="679.3" y="128.3">35</text>
<text x="382.6" y="135.4">12</text>
<text x="384.1" y="133.6">RTC_GPIO18, GPIO18, U1RXD, ADC2_CH7, CLK_OUT3</text>
<text x="384.1" y="137.2">RTC_GPIO8, GPIO8, TOUCH8, ADC1_CH7, SUBSPICS1</text>
<text x="677.8" y="137.2">SPIIO7, GPIO36, FSPICLK, SUBSPICLK</text>
<text x="677.8" y="133.6">SPIDQS, GPIO37, FSPIQ, SUBSPIQ</text>
<text x="679.3" y="135.4">33</text>
<text x="382.6" y="138.9">13</text>
<text x="382.6" y="142.5">14</text>
<text x="384.1" y="140.7">RTC_GPIO3, GPIO3, TOUCH3, ADC1_CH2</text>
<text x="677.8" y="140.7">SPIIO6, GPIO35, FSPID, SUBSPID</text>
<text x="679.3" y="142.5">31</text>
<text x="679.3" y="138.9">32</text>
<text x="382.6" y="146">15</text>
<text x="382.6" y="149.5">16</text>
<text x="384.1" y="144.2">GPIO46</text>
<text x="384.1" y="147.7">RTC_GPIO9, GPIO9, TOUCH9, ADC1_CH8, FSPIHD, SUBSPIHD</text>
<text x="677.8" y="147.7">GPIO45</text>
<text x="677.8" y="144.2">RTC_GPIO0, GPIO0</text>
<text x="679.3" y="149.5">29</text>
<text x="679.3" y="146">30</text>
<text x="382.6" y="153">17</text>
<text x="384.1" y="151.3">RTC_GPIO10, GPIO10, TOUCH10, ADC1_CH9, FSPICS0, FSPIIO4, SUBSPICS0</text>
<text x="384.1" y="154.8">RTC_GPIO11, GPIO11, TOUCH11, ADC2_CH0, FSPID, FSPIIO5, SUBSPID</text>
<text x="677.8" y="154.8">GPIO47, SPICLK_P, SUBSPICLK_P_DIFF</text>
<text x="677.8" y="151.3">GPIO48, SPICLK_N, SUBSPICLK_N_DIFF</text>
<text x="679.3" y="153">28</text>
<text x="382.6" y="156.6">18</text>
<text x="382.6" y="160.1">19</text>
<text x="384.1" y="158.3">RTC_GPIO12, GPIO12, TOUCH12, ADC2_CH1, FSPICLK, FSPIIO6, SUBSPICLK</text>
<text x="384.1" y="161.9">RTC_GPIO13, GPIO13, TOUCH13, ADC2_CH2, FSPIQ, FSPIIO7, SUBSPIQ</text>
<text x="677.8" y="161.9">RTC_GPIO20, GPIO20, U1CTS, ADC2_CH9, CLK</text>
<text x="677.8" y="158.3">RTC_GPIO21, GPIO21</text>
<text x="679.3" y="160.1">26</text>
<text x="679.3" y="156.6">27</text>
<text x="297.7" y="167.7" transform="rotate(-90 297.7 167.7)">1</text>
<text x="299.5" y="166.2" transform="rotate(-90 299.5 166.2)">1</text>
<text x="301.3" y="167.7" transform="rotate(-90 301.3 167.7)">2</text>
<text x="303" y="166.2" transform="rotate(-90 303 166.2)">2</text>
<text x="382.6" y="163.6">20</text>
<text x="382.6" y="167.1">21</text>
<text x="384.1" y="165.4">RTC_GPIO14, GPIO14, TOUCH14, ADC2_CH3, FSPIWP, FSPIDQS, SUBSPIWP</text>
<text x="677.8" y="165.4">RTC_GPIO19, GPIO19, U1RTS, ADC2_CH8, CLK</text>
<text x="679.3" y="167.1">24</text>
<text x="679.3" y="163.6">25</text>
<text x="365.1" y="172.1">2</text>
<text x="371.8" y="171.7">1</text>
<text x="382.6" y="170.7">22</text>
<text x="384.1" y="168.9">5V</text>
<text x="384.1" y="172.4">G</text>
<text x="677.8" y="172.4">G</text>
<text x="677.8" y="168.9">G</text>
<text x="679.3" y="170.7">23</text>
<text x="142.9" y="214.8">3</text>
<text x="458.6" y="213">1</text>
<text x="461.1" y="214.4">IN-</text>
<text x="480.8" y="214.4">OUT-</text>
<text x="483.3" y="213">3</text>
<text x="82.9" y="221.8">3</text>
<text x="125.2" y="221.8">2</text>
<text x="140.4" y="216.2">Vout</text>
<text x="458.6" y="220.1">2</text>
<text x="461.1" y="221.5">IN+</text>
<text x="480.8" y="221.5">OUT+</text>
<text x="483.3" y="220.1">4</text>
<text x="80.4" y="223.2">Vout</text>
<text x="127.7" y="223.2">Vin</text>
<text x="363.4" y="223.2">2</text>
<text x="370.1" y="222.9">1</text>
<text x="65.3" y="228.9">2</text>
<text x="67.7" y="230.3">Vin</text>
<text x="140.4" y="230.3">GND</text>
<text x="142.9" y="228.9">1</text>
<text x="80.4" y="237.3">GND</text>
<text x="82.9" y="235.9">1</text>
<text x="596.9" y="274.4">VCC</text>
<text x="616.7" y="270.9">RING</text>
<text x="616.7" y="274.4">DTR</text>
<text x="596.9" y="277.9">RST</text>
<text x="596.9" y="281.4">RXD</text>
<text x="616.7" y="277.9">MIC+</text>
<text x="616.7" y="281.4">MIC-</text>
<text x="111.1" y="285">2</text>
<text x="117.8" y="284.6">1</text>
<text x="596.9" y="285">TXD</text>
<text x="616.7" y="285">SPK+</text>
<text x="574" y="289.6" transform="rotate(-90 574 289.6)">1</text>
<text x="596.9" y="288.5">GND</text>
<text x="616.7" y="288.5">SPK-</text>
<text x="47.4" y="294.1">1</text>
<text x="47.4" y="297.7">2</text>
<text x="48.9" y="295.9">Q12</text>
<text x="48.9" y="299.4">Q13</text>
<text x="71" y="299.4">Q10</text>
<text x="72.5" y="297.7">15</text>
<text x="530.8" y="297.7">1</text>
<text x="532.2" y="299.4">IN+</text>
<text x="554.3" y="299.4">IN-</text>
<text x="555.8" y="297.7">4</text>
<text x="574.3" y="296.3" transform="rotate(-90 574.3 296.3)">2</text>
<text x="47.4" y="301.2">3</text>
<text x="47.4" y="304.7">4</text>
<text x="48.9" y="303">Q14</text>
<text x="71" y="303">Q8</text>
<text x="72.5" y="304.7">13</text>
<text x="72.5" y="301.2">14</text>
<text x="530.8" y="301.2">2</text>
<text x="532.2" y="303">OUT+</text>
<text x="554.3" y="303">OUT-</text>
<text x="555.8" y="301.2">3</text>
<text x="47.4" y="308.3">5</text>
<text x="47.4" y="311.8">6</text>
<text x="48.9" y="306.5">Q6</text>
<text x="48.9" y="310">Q5</text>
<text x="71" y="310">RESET</text>
<text x="71" y="306.5">Q9</text>
<text x="72.5" y="311.8">11</text>
<text x="72.5" y="308.3">12</text>
<text x="472.7" y="311.8">1</text>
<text x="47.4" y="315.3">7</text>
<text x="48.9" y="313.5">Q7</text>
<text x="48.9" y="317.1">Q4</text>
<text x="72.5" y="315.3">10</text>
<text x="74.2" y="317.1">0#</text>
<text x="74.2" y="313.5">I</text>
<text x="393.3" y="317.1">4</text>
<text x="472.7" y="315.3">2</text>
<text x="480.5" y="316.7">VIN+</text>
<text x="480.5" y="313.2">VIN-</text>
<text x="72.5" y="318.8">9</text>
<text x="74.2" y="320.6">0</text>
<text x="390.9" y="322">SCL</text>
<text x="390.9" y="318.5">SDA</text>
<text x="393.3" y="320.6">3</text>
<text x="472.7" y="322.4">4</text>
<text x="472.7" y="318.8">3</text>
<text x="480.5" y="323.8">SCL</text>
<text x="480.5" y="320.3">SDA</text>
<text x="500.2" y="320.3">xVIN-</text>
<text x="500.2" y="323.8">xVIN+</text>
<text x="508" y="318.8">8</text>
<text x="508" y="322.4">7</text>
<text x="112.9" y="327.3">2</text>
<text x="119.6" y="327">1</text>
<text x="390.9" y="329.1">VIN</text>
<text x="390.9" y="325.5">GND</text>
<text x="393.3" y="327.7">1</text>
<text x="393.3" y="324.1">2</text>
<text x="472.7" y="329.4">6</text>
<text x="472.7" y="325.9">5</text>
<text x="480.5" y="327.3">GND</text>
<text x="64.9" y="335.2" transform="rotate(-90 64.9 335.2)">1</text>
<text x="66.7" y="333.8" transform="rotate(-90 66.7 333.8)">1</text>
<text x="68.4" y="335.2" transform="rotate(-90 68.4 335.2)">2</text>
<text x="70.2" y="333.8" transform="rotate(-90 70.2 333.8)">2</text>
<text x="480.5" y="330.8">VCC</text>
<text x="19" y="341.9" transform="rotate(-90 19 341.9)">2</text>
<text x="22.6" y="341.9" transform="rotate(-90 22.6 341.9)">1</text>
<text x="20.8" y="343.4" transform="rotate(-90 20.8 343.4)">2</text>
<text x="24.3" y="343.4" transform="rotate(-90 24.3 343.4)">1</text>
<text x="64.9" y="347.2" transform="rotate(-90 64.9 347.2)">2</text>
<text x="68.4" y="347.2" transform="rotate(-90 68.4 347.2)">1</text>
<text x="66.7" y="348.7" transform="rotate(-90 66.7 348.7)">2</text>
<text x="70.2" y="348.7" transform="rotate(-90 70.2 348.7)">1</text>
<text x="17.3" y="357.8" transform="rotate(-90 17.3 357.8)">2</text>
<text x="19" y="359.3" transform="rotate(-90 19 359.3)">2</text>
<text x="20.8" y="357.8" transform="rotate(-90 20.8 357.8)">1</text>
<text x="22.6" y="359.3" transform="rotate(-90 22.6 359.3)">1</text>
<text x="63.1" y="363.1" transform="rotate(-90 63.1 363.1)">2</text>
<text x="64.9" y="364.6" transform="rotate(-90 64.9 364.6)">2</text>
<text x="66.7" y="363.1" transform="rotate(-90 66.7 363.1)">1</text>
<text x="68.4" y="364.6" transform="rotate(-90 68.4 364.6)">1</text>
<text x="379.2" y="364.7">5</text>
<text x="379.2" y="361.2">6</text>
<text x="381.7" y="362.6">GND</text>
<text x="579.3" y="360.1" transform="rotate(-90 579.3 360.1)">1</text>
<text x="379.2" y="371.8">3</text>
<text x="379.2" y="368.2">4</text>
<text x="381.7" y="369.6">SDA</text>
<text x="381.7" y="366.1">VCC</text>
<text x="579.6" y="366.8" transform="rotate(-90 579.6 366.8)">2</text>
<text x="17.3" y="373.7" transform="rotate(-90 17.3 373.7)">2</text>
<text x="19" y="375.2" transform="rotate(-90 19 375.2)">2</text>
<text x="20.8" y="373.7" transform="rotate(-90 20.8 373.7)">1</text>
<text x="22.6" y="375.2" transform="rotate(-90 22.6 375.2)">1</text>
<text x="379.2" y="375.3">2</text>
<text x="381.7" y="376.7">SQW</text>
<text x="381.7" y="373.2">SCL</text>
<text x="596" y="377">1</text>
<text x="379.2" y="378.8">1</text>
<text x="381.7" y="380.2">32K</text>
<text x="596" y="380.6">2</text>
<text x="597.5" y="378.8">1</text>
<text x="597.5" y="382.3">2</text>
<text x="396.9" y="413.7">2</text>
<text x="403.6" y="413.4">1</text>
<text x="587.4" y="422.9">1</text>
<text x="599" y="424.3">Vdd</text>
<text x="587.4" y="426.4">2</text>
<text x="587.4" y="430">3</text>
<text x="602.5" y="427.8">GND</text>
<text x="602.5" y="431.4">SCL</text>
<text x="587.4" y="433.5">4</text>
<text x="587.4" y="437">5</text>
<text x="602.5" y="434.9">SDA</text>
<text x="407.1" y="442.5" transform="rotate(-90 407.1 442.5)">2</text>
<text x="408.9" y="444" transform="rotate(-90 408.9 444)">2</text>
<text x="410.6" y="442.5" transform="rotate(-90 410.6 442.5)">1</text>
<text x="412.4" y="444" transform="rotate(-90 412.4 444)">1</text>
<text x="433.6" y="442.5" transform="rotate(-90 433.6 442.5)">2</text>
<text x="435.3" y="444" transform="rotate(-90 435.3 444)">2</text>
<text x="437.1" y="442.5" transform="rotate(-90 437.1 442.5)">1</text>
<text x="438.9" y="444" transform="rotate(-90 438.9 444)">1</text>
<text x="587.4" y="440.5">6</text>
<text x="599" y="442">Alrt</text>
<text x="602.5" y="438.4">Addr</text>
<text x="587.4" y="444.1">7</text>
<text x="587.4" y="447.6">8</text>
<text x="599" y="445.5">A0</text>
<text x="599" y="449">A1</text>
<text x="587.4" y="451.1">9</text>
<text x="587.4" y="454.7">10</text>
<text x="599" y="452.5">A2</text>
<text x="599" y="456.1">A3</text>
</g>
<g font-size="3.2" fill="#f00">
<text x="71" y="295.9">VDD</text>
<text x="72.5" y="294.1">16</text>
</g>
<g font-size="3.2">
<text x="47.4" y="318.8">8</text>
<text x="48.9" y="320.6">VSS</text>
</g>
<g font-size="2.5" fill="#00f">
<text x="577.8" y="226.8" transform="rotate(-90 577.8 226.8)">VOUT</text>
<text x="570.8" y="229.2" transform="rotate(-90 570.8 229.2)">VIN</text>
<text x="574.3" y="228.2" transform="rotate(-90 574.3 228.2)">GND</text>
<text x="581.4" y="228.2" transform="rotate(-90 581.4 228.2)">GND</text>
<text x="569.4" y="239.8" transform="rotate(-90 569.4 239.8)">1</text>
<text x="572.9" y="239.8" transform="rotate(-90 572.9 239.8)">2</text>
<text x="576.4" y="239.8" transform="rotate(-90 576.4 239.8)">3</text>
<text x="580" y="239.8" transform="rotate(-90 580 239.8)">4</text>
</g>
<g font-size="1.8">
<text x="423.3" y="246.9">S</text>
<text x="418" y="252.2">G</text>
<text x="423.3" y="255.7">D</text>
<text x="548.6" y="261">S</text>
<text x="543.3" y="266.3">G</text>
<text x="548.6" y="269.8">D</text>
</g>
</svg>
